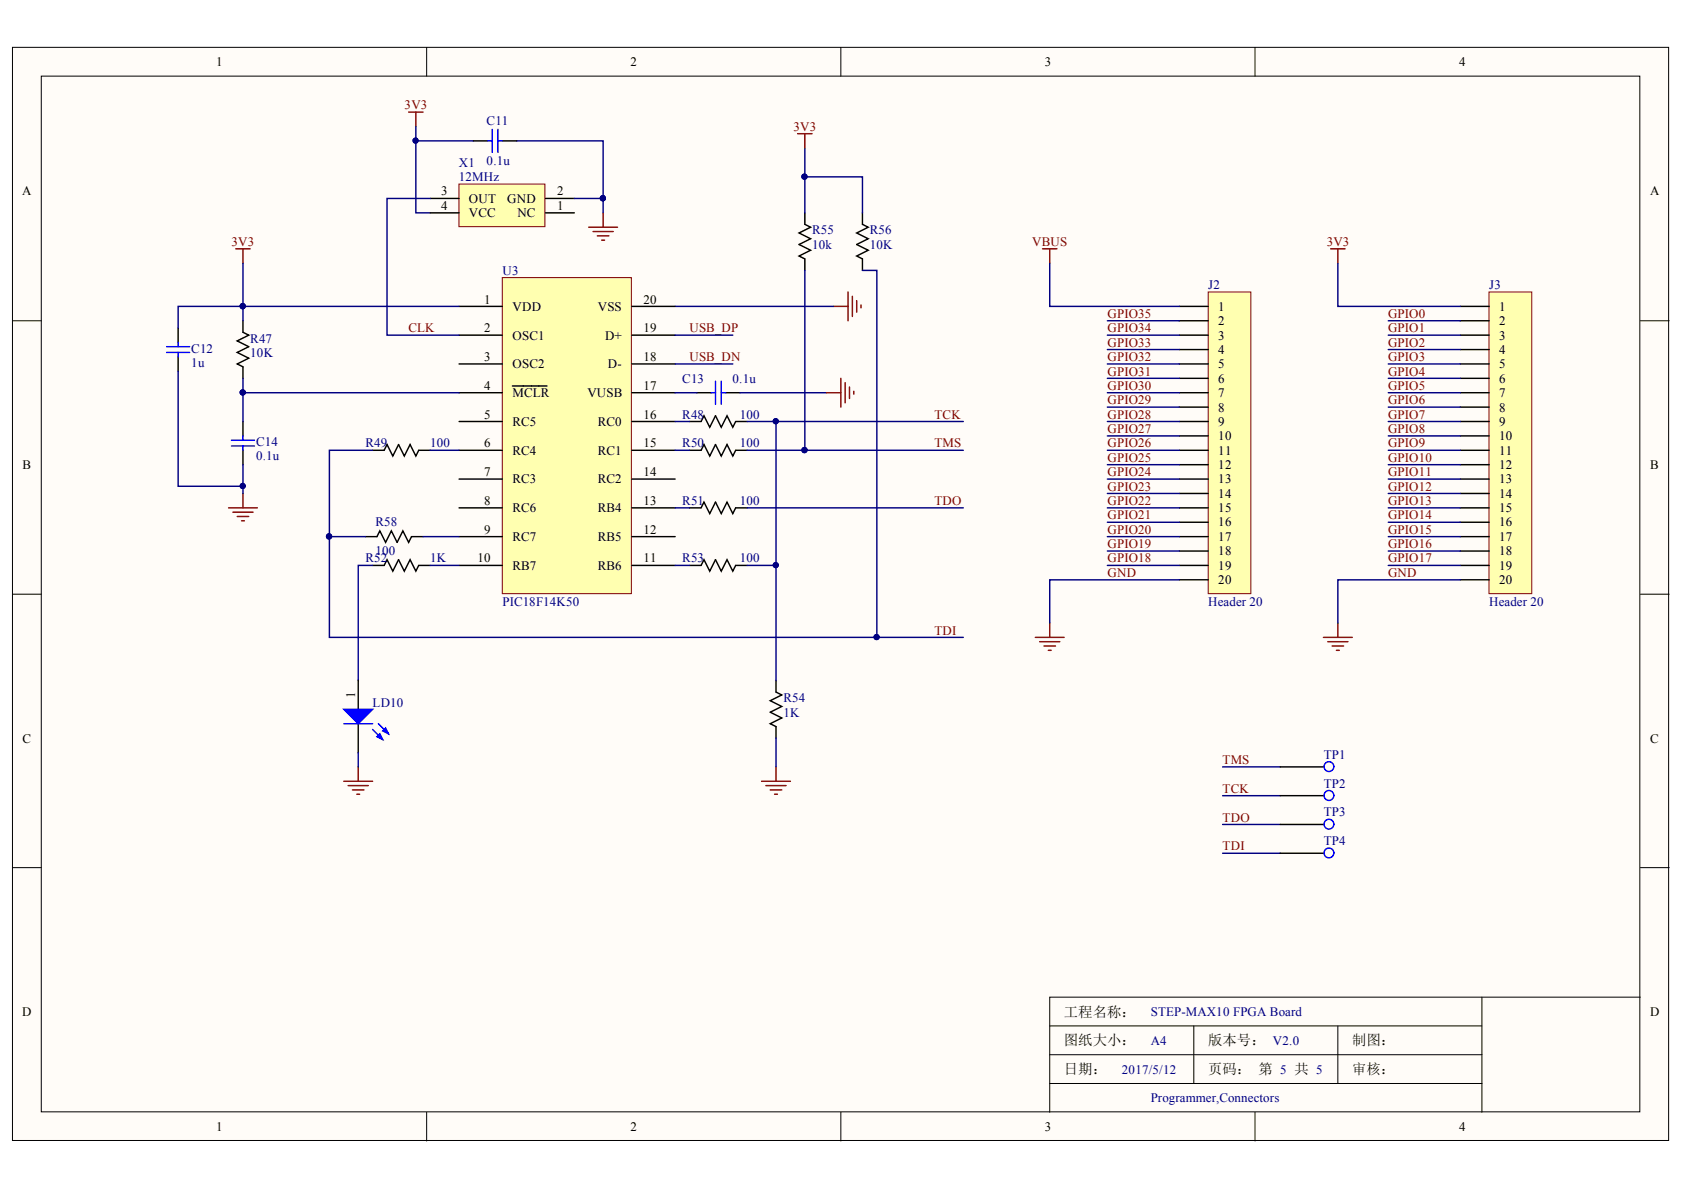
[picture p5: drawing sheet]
<svg xmlns="http://www.w3.org/2000/svg" width="297mm" height="210mm" viewBox="0 0 297 210" stroke-linecap="round" stroke-linejoin="round" font-family="sans-serif">
<g fill="#fffcf8" stroke="#000" stroke-width=".18">
<path d="M2.2 8.4h292.1v192.8h-292.1z"/>
<path d="M7.3 13.4h281.9v182.7h-281.9z"/>
</g>
<g fill="none" stroke="#000" stroke-width=".18">
<path d="M75.3 8.4v5M148.3 8.4v5M221.4 8.4v5M2.2 56.6h5.1M289.3 56.6h5.1M2.2 104.8h5.1M289.3 104.8h5.1M2.2 153h5.1M289.3 153h5.1M261.4 175.9v15.2h-76.2M289.3 175.9h-104.1v20.3M75.3 196.2v5.1"/>
<path d="M148.3 196.2v5.1M185.2 186h76.2M185.2 181h76.2M210.6 181v10.1M221.4 196.2v5.1M236 181v10.1M261.4 191.1v5.1"/>
</g>
<path d="M41.6 43.9h2.5M42.9 43.9v2.5M147 54h2.6M149.6 51.5v5.1M150.3 52.3v3.5M151.1 53v2.1M151.9 53.8v.5M40.3 89.6h5.1M41.1 90.3h3.5M41.8 91.1h2.1M42.6 91.9h.5M42.9 87v2.6" fill="none" stroke="#800000" stroke-width=".25"/>
<path d="M119.1 54h27.9M215.7 135.3h10.1M215.7 145.4h10.1M215.7 140.3h10.1M215.7 150.5h10.1" fill="none" stroke="#000080" stroke-width=".25"/>
<path d="M262.6 51.5h7.6v53.2h-7.6z" fill="#ffffb0" stroke="#800000" stroke-width=".18"/>
<g fill="none" stroke="#000" stroke-width=".25">
<path d="M257.6 54h5.1M257.6 56.6h5.1M257.6 59.1h5.1M257.6 61.7h5.1M257.6 64.2h5.1M257.6 66.7h5.1M257.6 69.3h5.1M257.6 71.8h5.1M257.6 74.3h5.1M257.6 76.9h5.1M257.6 79.4h5.1M257.6 82h5.1"/>
<path d="M257.6 84.5h5.1M257.6 87h5.1M257.6 89.6h5.1M257.6 92.1h5.1M257.6 94.7h5.1M257.6 97.2h5.1M257.6 99.7h5.1M257.6 102.3h5.1"/>
</g>
<path d="M213.1 51.5h7.5v53.2h-7.5z" fill="#ffffb0" stroke="#800000" stroke-width=".18"/>
<g fill="none" stroke="#000" stroke-width=".25">
<path d="M42.9 56.6v2l1 .5-2.1 1 2.1 1.1-2.1 1 2.1 1-2.1 1 1.1 .5v2M208 54h5.1M208 56.6h5.1M208 59.1h5.1M42.9 74.3v2.6M42.9 79.4v2.6M208 61.7h5.1M208 64.2h5.1M208 66.7h5.1M208 69.3h5.1M208 71.8h5.1M208 74.3h5.1"/>
<path d="M208 76.9h5.1M208 79.4h5.1M208 82h5.1M208 84.5h5.1M208 87h5.1M208 89.6h5.1M208 92.1h5.1M208 94.7h5.1M208 97.2h5.1M208 99.7h5.1M208 102.3h5.1"/>
</g>
<g fill="none" stroke="#000080" stroke-width=".25">
<path d="M185.2 46.4v7.6h22.8M195.3 56.6h12.7M195.3 59.1h12.7M236 46.4v7.6h21.6M244.9 56.6h12.7M244.9 59.1h12.7M195.3 61.7h12.7M195.3 64.2h12.7M195.3 66.7h12.7M195.3 69.3h12.7M195.3 71.8h12.7M195.3 74.3h12.7"/>
<path d="M195.3 76.9h12.7M195.3 79.4h12.7M244.9 61.7h12.7M244.9 64.2h12.7M244.9 66.7h12.7M244.9 69.3h12.7M244.9 71.8h12.7M244.9 74.3h12.7M244.9 76.9h12.7M244.9 79.4h12.7M195.3 82h12.7M195.3 84.5h12.7"/>
<path d="M195.3 87h12.7M195.3 89.6h12.7M195.3 92.1h12.7M195.3 94.7h12.7M195.3 97.2h12.7M195.3 99.7h12.7M244.9 82h12.7M244.9 84.5h12.7M244.9 87h12.7M244.9 89.6h12.7M244.9 92.1h12.7M244.9 94.7h12.7"/>
<path d="M244.9 97.2h12.7M244.9 99.7h12.7M208 102.3h-22.8v7.6M257.6 102.3h-21.6v7.6"/>
</g>
<g fill="none" stroke="#800000" stroke-width=".25">
<path d="M183.9 43.9h2.5M185.2 43.9v2.5M234.7 43.9h2.6M236 43.9v2.5M182.6 112.4h5.1M183.4 113.2h3.5M184.1 113.9h2.1M184.9 114.7h.5M185.2 109.9v2.5M233.4 112.4h5.1M234.2 113.2h3.6M235 113.9h2"/>
<path d="M235.7 114.7h.5M236 109.9v2.5"/>
</g>
<path d="M40.8 77.6h4.1M40.8 78.7h4.1M42.9 76.9v.7M42.9 78.7v.7" fill="none" stroke="#00f" stroke-width=".25"/>
<path d="M88.6 49h22.8v55.7h-22.8z" fill="#ffffb0" stroke="#800000" stroke-width=".18"/>
<g fill="none" stroke="#000" stroke-width=".25">
<path d="M81 54h7.6M81 59.1h7.6M111.5 54h7.6M111.5 59.1h7.6M65.7 79.4h2.1l.5-1 1 2 1-2 1 2 1-2 1.1 2 .5-1h2M81 64.2h7.6M81 69.3h7.6M81 74.3h7.6M81 79.4h7.6M90.4 68.1h6.1M111.5 64.2h7.6M111.5 69.3h7.6"/>
<path d="M111.5 74.3h7.6M111.5 79.4h7.6M65.7 99.7h2.1l.5-1 1 2 1-2 1 2 1-2 1.1 2 .5-1h2M81 84.5h7.6M81 89.6h7.6M81 94.7h7.6M81 99.7h7.6M111.5 84.5h7.6M111.5 89.6h7.6M111.5 94.7h7.6M111.5 99.7h7.6M63.2 120v5.1"/>
<path d="M63.2 127.7v5"/>
</g>
<path d="M42.9 54h38.1M42.9 66.7v7.6M42.9 69.3h38.1M65.7 79.4h-7.6v33h111.8M75.9 79.4h5.1M42.9 82v5M65.7 99.7h-2.5v20.3M75.9 99.7h5.1" fill="none" stroke="#000080" stroke-width=".25"/>
<g fill="#000080" stroke="#000080" stroke-width=".18">
<circle cx="42.8" cy="54" r=".46"/>
<circle cx="42.8" cy="85.7" r=".46"/>
<circle cx="42.8" cy="69.2" r=".46"/>
<circle cx="58" cy="94.6" r=".47"/>
<circle cx="154.6" cy="112.4" r=".46"/>
</g>
<path d="M60.6 125.1h5.1l-2.5 2.6z" fill="#00f"/>
<path d="M60.6 125.1h5.1l-2.5 2.6zM65.7 128.7l1.8 1.7M66.7 127.7l1.8 1.7" fill="none" stroke="#00f" stroke-width=".25"/>
<path d="M66.5 129.9l.5-.5 .5 1z" fill="#00f"/>
<path d="M66.5 129.9l.5-.5 .5 1z" fill="none" stroke="#00f" stroke-width=".25"/>
<path d="M67.5 128.9l.5-.5 .5 1z" fill="#00f"/>
<g fill="none" stroke="#00f" stroke-width=".25">
<path d="M29.4 61.2h4.1M29.4 62.2h4.1M31.4 60.4v.8M31.4 62.2v.7M125.4 69.3h.8M126.2 67.2v4.1M127.2 69.3h.8M127.2 67.2v4.1M60.6 127.7h5.1M67.5 128.9l.5-.5 .5 1z"/>
<circle cx="234.4" cy="135.2" r=".86"/>
<circle cx="234.4" cy="140.3" r=".87"/>
<circle cx="234.4" cy="145.4" r=".86"/>
<circle cx="234.4" cy="150.5" r=".86"/>
</g>
<g fill="none" stroke="#800000" stroke-width=".25">
<path d="M72.1 19.8h2.5M73.4 19.8v2.5M106.4 37.5v2.6M103.8 40.1h5.1M104.6 40.8h3.6M105.4 41.6h2M106.1 42.4h.5M145.8 69.3h2.5M148.3 66.7v5.1M149.1 67.5v3.5M149.8 68.3v2M150.6 69v.5"/>
<path d="M60.6 137.8h5.1M61.4 138.6h3.6M62.2 139.3h2M63.2 135.3v2.5M134.3 137.8h5.1M135.1 138.6h3.6M135.9 139.3h2M136.9 135.3v2.5M62.9 140.1h.5M136.6 140.1h.5"/>
</g>
<g fill="none" stroke="#000080" stroke-width=".25">
<path d="M73.4 22.3v15.2h2.5M73.4 24.9h10.1M91.1 24.9h15.3v10.1M42.9 46.4v10.2M42.9 54h-11.5v3.9M119.1 59.1h10.2M31.4 65.5v20.3h11.5M119.1 64.2h10.2M119.1 74.3h2.5M119.1 79.4h2.5M119.1 69.3h3.8M130.5 69.3h15.3"/>
<path d="M131.8 79.4h38.1M131.8 74.3h38.1M136.9 74.3v25.4h-5.1M119.1 89.6h2.5M119.1 99.7h2.5M131.8 89.6h38.1M136.9 99.7v20.3M63.2 132.7v2.6M136.9 130.2v5.1"/>
</g>
<g fill="none" stroke="#000" stroke-width=".25">
<path d="M31.4 57.9v2.5M31.4 62.9v2.6M121.6 74.3h2.1l.5-1 1 2.1 1-2.1 1 2.1 1-2.1 1.1 2.1 .5-1.1h2M121.6 79.4h2.1l.5-1 1 2 1-2 1 2 1-2 1.1 2 .5-1h2M122.9 69.3h2.5M128 69.3h2.5M64.5 94.7h2l.5-1.1 1 2.1 1-2.1 1 2.1 1.1-2.1 1 2.1 .5-1h2M121.6 89.6h2.1l.5-1 1 2 1-2 1 2 1-2 1.1 2 .5-1h2M121.6 99.7h2.1l.5-1 1 2 1-2 1 2 1-2 1.1 2 .5-1h2M136.9 120v2.1l1 .5-2 1 2 1-2 1 2 1-2 1.1 1 .5v2M225.8 135.3h7.6M225.8 150.5h7.6"/>
<path d="M225.8 140.3h7.6M225.8 145.4h7.6"/>
</g>
<g fill="#000080" stroke="#000080" stroke-width=".18">
<circle cx="136.8" cy="99.7" r=".46"/>
<circle cx="136.8" cy="74.3" r=".46"/>
<circle cx="141.9" cy="79.4" r=".47"/>
<circle cx="42.8" cy="54" r=".46"/>
<circle cx="42.8" cy="85.7" r=".46"/>
<circle cx="106.3" cy="35" r=".46"/>
<circle cx="73.3" cy="24.8" r=".46"/>
</g>
<path d="M80.9 32.5h15.2v7.5h-15.2z" fill="#ffffb0" stroke="#800000" stroke-width=".18"/>
<path d="M75.9 37.5h5.1M75.9 35h5.1M83.5 24.9h2.6M88.6 24.9h2.5M96.2 37.5h5.1M96.2 35h5.1M142 37.5v2.1l1 .5-2.1 1 2.1 1-2.1 1 2.1 1-2.1 1.1 1.1 .5v2M152.1 37.5v2.1l1 .5-2 1 2 1-2 1 2 1-2 1.1 1 .5v2" fill="none" stroke="#000" stroke-width=".25"/>
<path d="M75.9 35h-7.6v24.1h12.7M101.3 35h5.1v2.5M142 37.5v-6.3h10.1v6.3M142 26.1v5.1M142 47.7v31.7M152.1 47.7h2.6v64.7M58.1 94.7h6.4M74.6 94.7h6.4" fill="none" stroke="#000080" stroke-width=".25"/>
<g fill="#000080" stroke="#000080" stroke-width=".18">
<circle cx="106.3" cy="35" r=".46"/>
<circle cx="58" cy="94.6" r=".47"/>
<circle cx="141.9" cy="79.4" r=".47"/>
<circle cx="141.9" cy="31.2" r=".47"/>
<circle cx="154.6" cy="112.4" r=".46"/>
</g>
<path d="M86.1 24.9h.7M86.8 22.8v4.1M87.8 24.9h.8M87.8 22.8v4.1" fill="none" stroke="#00f" stroke-width=".25"/>
<path d="M140.7 23.6h2.5M142 23.6v2.5" fill="none" stroke="#800000" stroke-width=".25"/>
<g font-size="2.5">
<text x="187.7" y="179.3">工程名称：</text>
<text x="187.7" y="184.3">图纸大小：</text>
<text x="213.1" y="184.3">版本号： V2.0</text>
<text x="238.5" y="184.3">制图：</text>
<text x="187.7" y="189.4">日期：</text>
<text x="213.1" y="189.4">页码： 第 5 共 5</text>
<text x="238.5" y="189.4">审核：</text>
</g>
<g font-size="2.3">
<text x="38.1" y="11.7">1</text>
<text x="111.2" y="11.7">2</text>
<text x="184.3" y="11.7">3</text>
<text x="257.4" y="11.7">4</text>
<text x="3.9" y="34.5">A</text>
<text x="77.8" y="34.5">3</text>
<text x="82.7" y="35.7">OUT</text>
<text x="89.5" y="35.7">GND</text>
<text x="98.3" y="34.5">2</text>
<text x="291.1" y="34.5">A</text>
<text x="77.8" y="37">4</text>
<text x="82.7" y="38.3">VCC</text>
<text x="91.3" y="38.3">NC</text>
<text x="98.3" y="37">1</text>
<text x="85.4" y="53.6">1</text>
<text x="113.5" y="53.6">20</text>
<text x="85.4" y="58.6">2</text>
<text x="90.4" y="54.8">VDD</text>
<text x="90.4" y="59.9">OSC1</text>
<text x="105.5" y="54.8">VSS</text>
<text x="106.7" y="59.9">D+</text>
<text x="113.5" y="58.6">19</text>
<text x="214.9" y="54.8">1</text>
<text x="214.9" y="57.4">2</text>
<text x="214.9" y="59.9">3</text>
<text x="264.5" y="54.8">1</text>
<text x="264.5" y="57.4">2</text>
<text x="264.5" y="59.9">3</text>
<text x="85.4" y="63.7">3</text>
<text x="90.4" y="65">OSC2</text>
<text x="107.2" y="65">D-</text>
<text x="113.5" y="63.7">18</text>
<text x="214.9" y="62.4">4</text>
<text x="214.9" y="65">5</text>
<text x="264.5" y="62.4">4</text>
<text x="264.5" y="65">5</text>
<text x="85.4" y="68.8">4</text>
<text x="90.4" y="70.1">MCLR</text>
<text x="103.6" y="70.1">VUSB</text>
<text x="113.5" y="68.8">17</text>
<text x="214.9" y="67.5">6</text>
<text x="214.9" y="70.1">7</text>
<text x="264.5" y="67.5">6</text>
<text x="264.5" y="70.1">7</text>
<text x="85.4" y="73.9">5</text>
<text x="90.4" y="75.1">RC5</text>
<text x="105.5" y="75.1">RC0</text>
<text x="113.5" y="73.9">16</text>
<text x="214.9" y="72.6">8</text>
<text x="214.9" y="75.1">9</text>
<text x="214.9" y="77.7">10</text>
<text x="264.5" y="72.6">8</text>
<text x="264.5" y="75.1">9</text>
<text x="264.5" y="77.7">10</text>
<text x="4" y="82.7">B</text>
<text x="85.4" y="78.9">6</text>
<text x="85.4" y="84">7</text>
<text x="90.4" y="80.2">RC4</text>
<text x="105.5" y="80.2">RC1</text>
<text x="113.5" y="78.9">15</text>
<text x="113.5" y="84">14</text>
<text x="214.9" y="80.2">11</text>
<text x="214.9" y="82.7">12</text>
<text x="264.5" y="80.2">11</text>
<text x="264.5" y="82.7">12</text>
<text x="291.1" y="82.7">B</text>
<text x="85.4" y="89.1">8</text>
<text x="90.4" y="85.3">RC3</text>
<text x="105.5" y="85.3">RC2</text>
<text x="113.5" y="89.1">13</text>
<text x="214.9" y="85.3">13</text>
<text x="214.9" y="87.8">14</text>
<text x="264.5" y="85.3">13</text>
<text x="264.5" y="87.8">14</text>
<text x="85.4" y="94.1">9</text>
<text x="90.4" y="90.3">RC6</text>
<text x="90.4" y="95.4">RC7</text>
<text x="105.5" y="90.3">RB4</text>
<text x="105.5" y="95.4">RB5</text>
<text x="113.5" y="94.1">12</text>
<text x="214.9" y="90.3">15</text>
<text x="214.9" y="92.9">16</text>
<text x="214.9" y="95.4">17</text>
<text x="264.5" y="90.3">15</text>
<text x="264.5" y="92.9">16</text>
<text x="264.5" y="95.4">17</text>
<text x="84.2" y="99.2">10</text>
<text x="90.4" y="100.5">RB7</text>
<text x="105.5" y="100.5">RB6</text>
<text x="113.5" y="99.2">11</text>
<text x="214.9" y="97.9">18</text>
<text x="214.9" y="100.5">19</text>
<text x="264.5" y="97.9">18</text>
<text x="264.5" y="100.5">19</text>
<text x="214.9" y="103">20</text>
<text x="264.5" y="103">20</text>
<text x="62.7" y="123.1" transform="rotate(-90 62.7 123.1)">1</text>
<text x="4" y="131">C</text>
<text x="291.1" y="131">C</text>
<text x="3.9" y="179.2">D</text>
<text x="291.1" y="179.2">D</text>
<text x="38.1" y="199.5">1</text>
<text x="111.2" y="199.5">2</text>
<text x="184.3" y="199.5">3</text>
<text x="257.4" y="199.5">4</text>
</g>
<g font-size="2.3" fill="#800000">
<text x="71.4" y="19.3">3V3</text>
<text x="140" y="23.1">3V3</text>
<text x="40.8" y="43.4">3V3</text>
<text x="182.1" y="43.4">VBUS</text>
<text x="234" y="43.4">3V3</text>
<text x="72.1" y="58.6">CLK</text>
<text x="121.6" y="58.6">USB_DP</text>
<text x="195.4" y="58.6">GPIO34</text>
<text x="195.4" y="56.1">GPIO35</text>
<text x="244.8" y="58.6">GPIO1</text>
<text x="244.8" y="56.1">GPIO0</text>
<text x="121.6" y="63.7">USB_DN</text>
<text x="195.4" y="61.2">GPIO33</text>
<text x="195.4" y="63.7">GPIO32</text>
<text x="244.8" y="63.7">GPIO3</text>
<text x="244.8" y="61.2">GPIO2</text>
<text x="195.4" y="71.3">GPIO29</text>
<text x="195.4" y="66.2">GPIO31</text>
<text x="195.4" y="68.8">GPIO30</text>
<text x="244.8" y="71.3">GPIO6</text>
<text x="244.8" y="68.8">GPIO5</text>
<text x="244.8" y="66.2">GPIO4</text>
<text x="164.8" y="73.9">TCK</text>
<text x="195.4" y="73.9">GPIO28</text>
<text x="195.4" y="76.4">GPIO27</text>
<text x="244.8" y="76.4">GPIO8</text>
<text x="244.8" y="73.9">GPIO7</text>
<text x="164.8" y="78.9">TMS</text>
<text x="195.4" y="78.9">GPIO26</text>
<text x="195.4" y="81.5">GPIO25</text>
<text x="195.4" y="84">GPIO24</text>
<text x="244.8" y="84">GPIO11</text>
<text x="244.8" y="81.5">GPIO10</text>
<text x="244.8" y="78.9">GPIO9</text>
<text x="164.8" y="89.1">TDO</text>
<text x="195.4" y="86.5">GPIO23</text>
<text x="195.4" y="89.1">GPIO22</text>
<text x="244.8" y="86.5">GPIO12</text>
<text x="244.8" y="89.1">GPIO13</text>
<text x="195.4" y="91.6">GPIO21</text>
<text x="195.4" y="94.1">GPIO20</text>
<text x="244.8" y="94.1">GPIO15</text>
<text x="244.8" y="91.6">GPIO14</text>
<text x="195.4" y="96.7">GPIO19</text>
<text x="195.4" y="99.2">GPIO18</text>
<text x="195.4" y="101.7">GND</text>
<text x="244.8" y="99.2">GPIO17</text>
<text x="244.8" y="96.7">GPIO16</text>
<text x="244.8" y="101.7">GND</text>
<text x="164.8" y="112">TDI</text>
<text x="215.7" y="134.8">TMS</text>
<text x="215.7" y="139.8">TCK</text>
<text x="215.7" y="144.9">TDO</text>
<text x="215.7" y="150">TDI</text>
</g>
<g font-size="2.3" fill="#000080">
<text x="85.8" y="22.1">C11</text>
<text x="80.9" y="29.4">X1</text>
<text x="85.8" y="29.2">0.1u</text>
<text x="80.9" y="31.9">12MHz</text>
<text x="143.3" y="41.3">R55</text>
<text x="153.4" y="41.3">R56</text>
<text x="143.3" y="43.9">10k</text>
<text x="153.4" y="43.9">10K</text>
<text x="88.6" y="48.5">U3</text>
<text x="213.1" y="51">J2</text>
<text x="262.7" y="51">J3</text>
<text x="33.7" y="62.2">C12</text>
<text x="33.7" y="64.7">1u</text>
<text x="44.1" y="60.4">R47</text>
<text x="44.1" y="63">10K</text>
<text x="120.3" y="67.5">C13</text>
<text x="129.2" y="67.5">0.1u</text>
<text x="120.3" y="73.9">R48</text>
<text x="130.5" y="73.9">100</text>
<text x="45.2" y="78.7">C14</text>
<text x="45.2" y="81.2">0.1u</text>
<text x="64.4" y="78.9">R49</text>
<text x="75.9" y="78.9">100</text>
<text x="120.3" y="78.9">R50</text>
<text x="130.5" y="78.9">100</text>
<text x="120.3" y="89.1">R51</text>
<text x="130.5" y="89.1">100</text>
<text x="66.2" y="92.9">R58</text>
<text x="64.4" y="99.2">R52</text>
<text x="66.2" y="97.9">100</text>
<text x="75.9" y="99.2">1K</text>
<text x="120.3" y="99.2">R53</text>
<text x="130.5" y="99.2">100</text>
<text x="88.6" y="106.9">PIC18F14K50</text>
<text x="213.1" y="106.9">Header 20</text>
<text x="262.7" y="106.9">Header 20</text>
<text x="65.7" y="124.6">LD10</text>
<text x="138.2" y="123.9">R54</text>
<text x="138.2" y="126.4">1K</text>
<text x="233.5" y="133.8">TP1</text>
<text x="233.5" y="138.9">TP2</text>
<text x="233.5" y="144">TP3</text>
<text x="233.5" y="149.1">TP4</text>
<text x="203" y="179.2">STEP-MAX10 FPGA Board</text>
<text x="203" y="184.3">A4</text>
<text x="197.9" y="189.4">2017/5/12</text>
<text x="203" y="194.4">Programmer,Connectors</text>
</g>
</svg>
